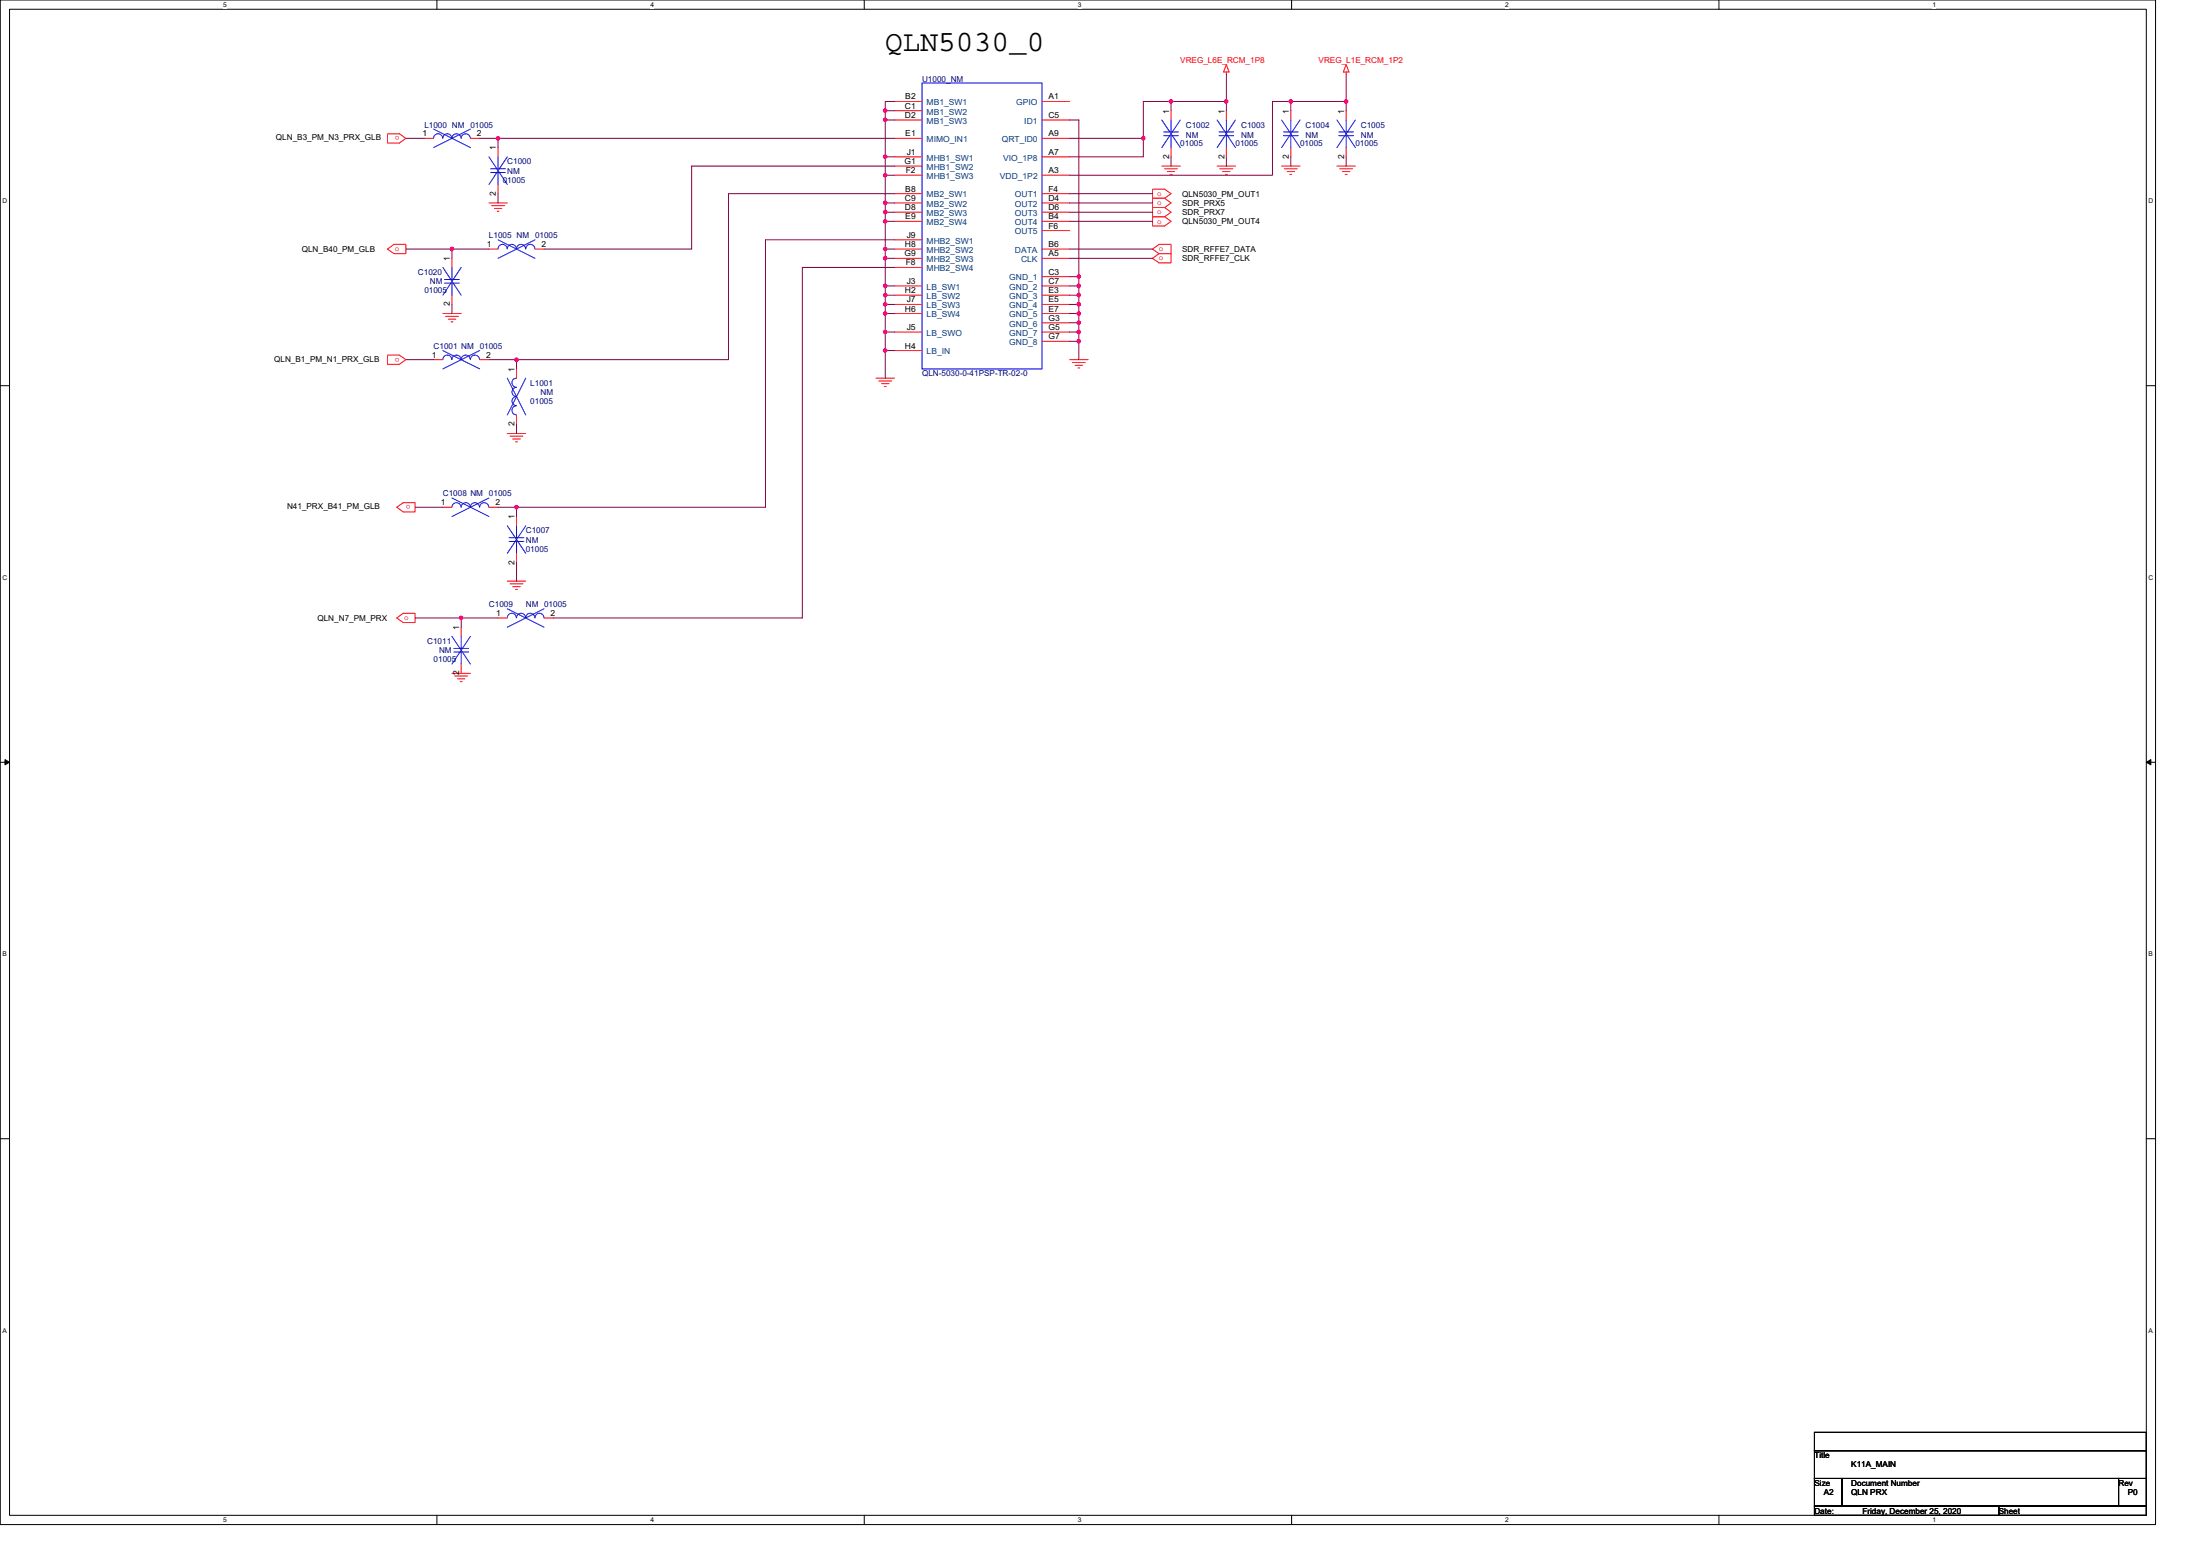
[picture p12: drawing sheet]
<svg xmlns="http://www.w3.org/2000/svg" width="297mm" height="210mm" viewBox="0 0 297 210" stroke-linecap="round" stroke-linejoin="round" font-family="sans-serif">
<path d="M0 0h291v205.7h-291zM1.3 1.2h288.5v203.3h-288.5z" fill="none" stroke="#000" stroke-width=".14"/>
<g fill="#fff">
<path d="M30.1 .1h.5v1h-.5z"/>
<path d="M30.1 204.6h.5v1h-.5z"/>
</g>
<path d="M59 0v1.2M59 204.5v1.2" fill="none" stroke="#000" stroke-width=".14"/>
<g fill="#fff">
<path d="M87.8 .1h.5v1h-.5z"/>
<path d="M87.8 204.6h.5v1h-.5z"/>
</g>
<path d="M116.7 0v1.2M116.7 204.5v1.2" fill="none" stroke="#000" stroke-width=".14"/>
<g fill="#fff">
<path d="M145.5 .1h.5v1h-.5z"/>
<path d="M145.5 204.6h.5v1h-.5z"/>
</g>
<path d="M174.4 0v1.2M174.4 204.5v1.2" fill="none" stroke="#000" stroke-width=".14"/>
<g fill="#fff">
<path d="M203.2 .1h.5v1h-.5z"/>
<path d="M203.2 204.6h.5v1h-.5z"/>
</g>
<path d="M232.1 0v1.2M232.1 204.5v1.2" fill="none" stroke="#000" stroke-width=".14"/>
<g fill="#fff">
<path d="M260.9 .1h.5v1h-.5z"/>
<path d="M260.9 204.6h.5v1h-.5z"/>
<path d="M.4 26.6h.6v1h-.6z"/>
<path d="M290.1 26.6h.6v1h-.6z"/>
<path d="M.4 77.4h.6v1h-.6z"/>
<path d="M290.1 77.4h.6v1h-.6z"/>
</g>
<path d="M0 52h1.3M289.8 52h1.2" fill="none" stroke="#000" stroke-width=".14"/>
<g fill="#fff">
<path d="M.4 128.3h.5v1h-.5z"/>
<path d="M290.1 128.3h.6v1h-.6z"/>
</g>
<path d="M0 102.9h1.3M289.8 102.9h1.2" fill="none" stroke="#000" stroke-width=".14"/>
<path d="M.7 102.5l.6 .4-.6 .3zM289.8 102.9l.6-.4v.7z" fill="#000" stroke="#000" stroke-width=".14"/>
<g fill="#fff">
<path d="M.4 179.1h.5v1h-.5z"/>
<path d="M290.1 179.1h.6v1h-.6z"/>
</g>
<path d="M0 153.7h1.3M289.8 153.7h1.2M245 199.5h3.7v3.7h-3.7zM245 193.3h44.8v2.5h-44.8zM245 195.8h44.8v3.7h-44.8zM248.7 199.5h37.3v3.7h-37.3zM286 199.5h3.8v3.7h-3.8zM245 203.2h24.9v1.3h-24.9zM269.9 203.2h19.9v1.3h-19.9z" fill="none" stroke="#000" stroke-width=".14"/>
<g fill="none" stroke="#f00" stroke-width=".14">
<path d="M52.3 18.1h1.6l.9 .6-.9 .6h-1.6zM57.3 18.7h1.2M63.5 18.7h1.3M67.2 19.9v1.3M120.8 13.7h3.7M120.8 14.9h3.7M120.8 16.2h3.7M120.8 18.7h3.7M140.7 18.7h3.7M140.7 16.2h3.7M140.7 13.7h3.7M158.1 14.9v1.3"/>
<path d="M158.1 19.9v1.3M165.6 8.7l.3 1h-.7zM165.6 9.7v.3M165.6 14.9v1.3M165.6 19.9v1.3M174.3 14.9v1.3M174.3 19.9v1.3M181.8 8.7l.3 1h-.7zM181.8 9.7v.3M181.8 14.9v1.3M181.8 19.9v1.3M52.3 33.6l.9-.6h1.6v1.2h-1.6z"/>
<path d="M61 34.9v1.2M61 39.8v1.3M66 33.6h1.2M66 27.4h2.5M66.4 27.7h1.7M66.8 28.1h1M67.1 28.5h.3M67.2 24.9v1.2M72.2 33.6h1.3M120.8 38.6h3.7M120.8 39.8h3.7M120.8 21.2h3.7"/>
<path d="M120.8 22.4h3.7M120.8 23.6h3.7M120.8 26.1h3.7M120.8 27.4h3.7M120.8 28.6h3.7M120.8 29.9h3.7M120.8 32.4h3.7M120.8 33.6h3.7M120.8 34.9h3.7M120.8 36.1h3.7M140.7 26.1h3.7M140.7 27.4h3.7"/>
<path d="M140.7 28.6h3.7M140.7 29.9h3.7M140.7 31.1h3.7M140.7 34.9h3.7M140.7 33.6h3.7M140.7 21.2h3.7M140.7 23.6h3.7M140.7 37.3h3.7M140.7 38.6h3.7M140.7 39.8h3.7M155.6 25.5h1.6l.9 .6-.9 .7h-1.6zM155.6 29.3h1.6l.9 .6-.9 .6h-1.6z"/>
<path d="M155.6 34.9l.9-.7h1.6v1.3h-1.6zM155.6 33.6l.9-.6h1.6v1.2h-1.6zM156.9 22.4h2.5M157.2 22.8h1.8M157.2 26.8h-1.6v1.2h1.6M157.2 28h-1.6v1.3h1.6M157.2 26.8l.9 .6-.9 .6M157.2 28l.9 .6-.9 .7M157.6 23.2h1M158 23.5h.2M164.3 22.4h2.5M164.7 22.8h1.8"/>
<path d="M165.1 23.2h1M165.5 23.5h.2M173 22.4h2.5M173.4 22.8h1.8M173.8 23.2h1M174.2 23.5h.2M180.5 22.4h2.5M180.9 22.8h1.7M181.2 23.2h1.1M181.6 23.5h.3M52.3 47.9h1.6l.9 .6-.9 .7h-1.6zM58.5 48.5h1.3"/>
<path d="M59.8 42.3h2.5M60.2 42.7h1.7M60.5 43.1h1M60.9 43.4h.2M64.8 48.5h1.2M68.5 58.5h2.5M68.9 58.9h1.7M69.2 59.2h1M69.6 59.6h.3M69.7 49.8v1.2M69.7 56v1.3M118.3 51h2.5"/>
<path d="M118.7 51.4h1.7M119 51.8h1M119.4 52.2h.3M120.8 41.1h3.7M120.8 42.3h3.7M120.8 47.3h3.7M120.8 44.8h3.7M140.7 41.1h3.7M140.7 42.3h3.7M140.7 43.6h3.7M140.7 44.8h3.7M140.7 46.1h3.7"/>
<path d="M144.4 48.5h2.5M144.8 48.9h1.7M145.2 49.3h1M145.5 49.7h.3M53.6 68.5l.8-.7h1.6v1.3h-1.6zM59.8 68.5h1.2M66 68.5h1.2M68.5 78.4h2.5M68.9 78.8h1.7M69.2 79.2h1M69.6 79.5h.3M69.7 69.7v1.3"/>
<path d="M69.7 74.7v1.2M53.6 83.4l.8-.6h1.6v1.2h-1.6zM61 90.9h2.5M61.4 91.2h1.7M61.8 91.6h1M62.1 92h.3M62.3 84.6v1.3M62.3 89.6v1.3M67.2 83.4h1.3M73.5 83.4h1.2"/>
</g>
<g fill="none" stroke="#00f" stroke-width=".14">
<path d="M58.5 17.4l5 2.5M58.5 18.6a.61 .61 0 0 1 .7-.5 .61 .61 0 0 1 .6 .5 .61 .61 0 0 1 .6-.5 .61 .61 0 0 1 .6 .5M61 18.6a.61 .61 0 0 1 .6-.5 .61 .61 0 0 1 .6 .5M62.3 18.6a.61 .61 0 0 1 .6-.5 .61 .61 0 0 1 .6 .5M63.5 17.4l-5 2.5M124.5 11.2h16.2v38.6h-16.2zM156.9 16.2l2.5 3.7M157.1 17.8h2M157.1 18.3h2M158.1 16.2v1.6M158.1 18.3v1.6M159.4 16.2l-2.5 3.7"/>
<path d="M164.3 16.2l2.5 3.7M164.6 17.8h2M164.6 18.3h2M165.6 16.2v1.6M165.6 18.3v1.6M166.8 16.2l-2.5 3.7M173 16.2l2.5 3.7M173.3 17.8h2M173.3 18.3h2M174.3 16.2v1.6M174.3 18.3v1.6M175.5 16.2l-2.5 3.7"/>
<path d="M180.5 16.2l2.5 3.7M180.8 17.8h1.9M180.8 18.3h1.9M181.8 16.2v1.6M181.8 18.3v1.6M183 16.2l-2.5 3.7M59.8 36.1l2.5 3.7M60 37.7h2M60 38.2h2M61 36.1v1.6M61 38.2v1.6M62.3 36.1l-2.5 3.7"/>
<path d="M66 21.2l2.5 3.7M66.2 22.8h2M66.2 23.3h2M67.2 21.2v1.6M67.2 23.3v1.6M67.2 32.4l5 2.5M68.5 21.2l-2.5 3.7M71 33.6a.62 .62 0 0 0-.7-.6 .62 .62 0 0 0-.6 .6 .62 .62 0 0 0-.6-.6 .62 .62 0 0 0-.6 .6 .61 .61 0 0 0-.6-.6 .61 .61 0 0 0-.7 .6M72.2 33.6a.61 .61 0 0 0-.6-.6 .61 .61 0 0 0-.6 .6M72.2 32.4l-5 2.5M59.8 47.3l5 2.5M59.8 48.5a.6 .6 0 0 1 .6-.6 .6 .6 0 0 1 .6 .6"/>
<path d="M61 48.5a.61 .61 0 0 1 .6-.6 .61 .61 0 0 1 .6 .6M62.3 48.5a.61 .61 0 0 1 .6-.6 .61 .61 0 0 1 .6 .6M63.5 48.5a.61 .61 0 0 1 .6-.6 .61 .61 0 0 1 .6 .6M64.8 47.3l-5 2.5M68.5 51l2.5 5M69.7 51a.61 .61 0 0 0-.6 .6 .61 .61 0 0 0 .6 .7M69.7 52.3a.61 .61 0 0 0-.6 .6 .61 .61 0 0 0 .6 .6M69.7 53.5a.6 .6 0 0 0-.6 .6 .6 .6 0 0 0 .6 .6 .63 .63 0 0 0-.6 .7 .63 .63 0 0 0 .6 .6M71 51l-2.5 5M61 67.2l5 2.5M62.2 68.4a.61 .61 0 0 0-.6-.6 .61 .61 0 0 0-.6 .6M63.5 68.4a.61 .61 0 0 0-.6-.6 .61 .61 0 0 0-.6 .6"/>
<path d="M64.7 68.4a.61 .61 0 0 0-.6-.6 .61 .61 0 0 0-.6 .6M66 68.4a.61 .61 0 0 0-.6-.6 .61 .61 0 0 0-.6 .6M66 67.2l-5 2.5M68.5 71l2.5 3.7M68.7 72.6h2M68.7 73.1h2M69.7 71v1.6M69.7 73.1v1.6M71 71l-2.5 3.7M61 85.9l2.5 3.7M61.3 87.5h2M61.3 88h2"/>
<path d="M62.3 85.9v1.6M62.3 88v1.6M63.5 85.9l-2.5 3.7M68.5 82.1l5 2.5M71 83.4a.62 .62 0 0 0-.7-.6 .62 .62 0 0 0-.6 .6 .61 .61 0 0 0-.6-.6 .61 .61 0 0 0-.6 .6M72.2 83.4a.61 .61 0 0 0-.6-.6 .61 .61 0 0 0-.6 .6M73.4 83.4a.6 .6 0 0 0-.6-.6 .6 .6 0 0 0-.6 .6M73.5 82.1l-5 2.5"/>
</g>
<g fill="none" stroke="#800040" stroke-width=".14">
<path d="M54.8 18.7h2.5M64.8 18.7h2.4M67.2 18.7v1.2M67.2 18.7h53.6M119.5 16.2v5M119.5 16.2h1.3M120.8 14.9h-1.3v1.3M120.8 13.7h-1.3v1.2M144.4 16.2h1.3v21.1M144.4 18.7h10M154.4 18.7v2.5h-10M158.1 13.7h7.5"/>
<path d="M158.1 13.7v1.2M158.1 13.7h-3.7v5M165.6 10v3.7M165.6 13.7v1.2M174.3 13.7h7.5M174.3 14.9v-1.2h-2.5v9.9h-27.4M181.8 10v3.7M181.8 13.7v1.2M54.8 33.6h6.2M61 33.6v1.3M61 33.6h5M67.2 26.1v1.3"/>
<path d="M119.5 28.6v1.3M119.5 21.2v2.4M119.5 34.9v3.7M119.5 28.6h1.3M119.5 33.6h1.3M119.5 21.2h1.3M119.5 34.9h1.3M120.8 36.1h-12.5v47.3h-33.6M120.8 26.1h-22.4v22.4h-28.7M120.8 23.6h-1.3v3.8M120.8 27.4h-1.3v1.2M120.8 29.9h-1.3v5"/>
<path d="M120.8 39.8h-1.3v1.3M120.8 32.4h-17.4v36.1h-33.7M120.8 38.6h-1.3v1.2M120.8 22.4h-27.4v11.2h-19.9M144.4 33.6h11.2M144.4 26.1h11.2M144.4 27.4h11.2M144.4 34.9h11.2M144.4 28.6h11.2M144.4 29.9h11.2M144.4 37.3h1.3M144.4 38.6h1.3"/>
<path d="M144.4 39.8h1.3M145.7 37.3v1.3M145.7 38.6v1.2M145.7 39.8v1.3M158.1 21.2v1.2M165.6 21.2v1.2M174.3 21.2v1.2M181.8 21.2v1.2M54.8 48.5h3.7M61 41.1v1.2M66 48.5h3.7M69.7 48.5v1.3"/>
<path d="M69.7 57.3v1.2M119.5 42.3v2.5M119.5 41.1v1.2M119.5 44.8v2.5M119.5 42.3h1.3M119.5 44.8h1.3M119.5 41.1h1.3M120.8 47.3h-1.3v3.7M144.4 41.1h1.3M144.4 42.3h1.3M144.4 43.6h1.3M144.4 44.8h1.3"/>
<path d="M144.4 46.1h1.3M145.7 41.1v1.2M145.7 42.3v1.3M145.7 43.6v1.2M145.7 44.8v1.3M145.7 46.1v2.4M56 68.5h3.8M67.2 68.5h2.5M69.7 75.9v2.5M69.7 68.5v1.2M56 83.4h11.2M62.3 83.4v1.2"/>
</g>
<g fill="#f0f" stroke="#f0f" stroke-width=".14">
<circle cx="181.7" cy="13.7" r=".24"/>
<circle cx="145.7" cy="39.8" r=".24"/>
<circle cx="145.7" cy="38.6" r=".24"/>
<circle cx="145.7" cy="42.3" r=".24"/>
<circle cx="145.7" cy="41.1" r=".24"/>
<circle cx="145.7" cy="43.5" r=".24"/>
<circle cx="145.7" cy="44.8" r=".24"/>
<circle cx="145.7" cy="46" r=".24"/>
<circle cx="62.3" cy="83.4" r=".24"/>
<circle cx="145.7" cy="37.3" r=".24"/>
<circle cx="154.4" cy="18.7" r=".24"/>
<circle cx="174.3" cy="13.7" r=".24"/>
<circle cx="165.6" cy="13.7" r=".24"/>
<circle cx="158.1" cy="13.7" r=".24"/>
<circle cx="119.5" cy="41.1" r=".24"/>
<circle cx="119.5" cy="16.2" r=".24"/>
<circle cx="119.5" cy="21.2" r=".24"/>
<circle cx="119.5" cy="23.6" r=".24"/>
<circle cx="119.5" cy="27.4" r=".24"/>
<circle cx="119.5" cy="28.6" r=".24"/>
<circle cx="119.5" cy="29.9" r=".24"/>
<circle cx="119.5" cy="33.6" r=".24"/>
<circle cx="67.2" cy="18.7" r=".24"/>
<circle cx="69.7" cy="68.4" r=".24"/>
<circle cx="69.7" cy="48.5" r=".24"/>
<circle cx="119.5" cy="42.3" r=".24"/>
<circle cx="119.5" cy="38.6" r=".24"/>
<circle cx="119.5" cy="39.8" r=".24"/>
<circle cx="119.5" cy="44.8" r=".24"/>
<circle cx="119.5" cy="47.3" r=".24"/>
<circle cx="61" cy="33.6" r=".24"/>
<circle cx="119.5" cy="34.8" r=".24"/>
<circle cx="119.5" cy="14.9" r=".24"/>
</g>
<text font-size="4" x="119.5" y="6.9">QLN5030_0</text>
<g font-size="1.1" fill="#000080">
<text x="124.5" y="11.1">U1000_NM</text>
<text x="57.3" y="17.2">L1000 NM</text>
<text x="63.5" y="17.2">01005</text>
<text x="160.1" y="17.2">C1002</text>
<text x="167.6" y="17.2">C1003</text>
<text x="176.3" y="17.2">C1004</text>
<text x="183.7" y="17.2">C1005</text>
<text x="68.5" y="22.2">C1000</text>
<text x="68.5" y="23.4">NM</text>
<text x="159.4" y="19.7">01005</text>
<text x="160.1" y="18.7">NM</text>
<text x="166.8" y="19.7">01005</text>
<text x="167.6" y="18.7">NM</text>
<text x="175.5" y="19.7">01005</text>
<text x="176.3" y="18.7">NM</text>
<text x="183" y="19.7">01005</text>
<text x="183.7" y="18.7">NM</text>
<text x="67.9" y="24.7">01005</text>
<text x="66" y="32.1">L1005 NM</text>
<text x="72.2" y="32.1">01005</text>
<text x="56.4" y="37.1">C1020</text>
<text x="57.3" y="39.6">01005</text>
<text x="58" y="38.4">NM</text>
<text x="58.5" y="47.1">C1001 NM</text>
<text x="64.8" y="47.1">01005</text>
<text x="71.6" y="52">L1001</text>
<text x="73" y="53.3">NM</text>
<text x="124.5" y="50.8">QLN-5030-0-41PSP-TR-02-0</text>
<text x="71.6" y="54.5">01005</text>
<text x="59.8" y="67">C1008 NM</text>
<text x="66" y="67">01005</text>
<text x="71" y="72">C1007</text>
<text x="71" y="73.2">NM</text>
<text x="71" y="74.4">01005</text>
<text x="66" y="81.9">C1009</text>
<text x="71" y="81.9">NM 01005</text>
<text x="57.7" y="86.9">C1011</text>
<text x="58.5" y="89.4">01005</text>
<text x="59.3" y="88.1">NM</text>
</g>
<g font-size="1.1" fill="#f00">
<text x="159.4" y="8.5">VREG_L6E_RCM_1P8</text>
<text x="178" y="8.5">VREG_L1E_RCM_1P2</text>
<text x="53.9" y="18.4" transform="rotate(180 53.9 18.4)">o</text>
<text x="156.2" y="26.4">o</text>
<text x="156.2" y="27.7">o</text>
<text x="156.2" y="28.9">o</text>
<text x="53.3" y="33.9">o</text>
<text x="156.2" y="30.2">o</text>
<text x="156.5" y="35.1">o</text>
<text x="156.5" y="33.9">o</text>
<text x="53.9" y="48.3" transform="rotate(180 53.9 48.3)">o</text>
<text x="55.4" y="68.2" transform="rotate(180 55.4 68.2)">o</text>
<text x="54.6" y="83.7">o</text>
</g>
<g font-size="1.1">
<text x="122.2" y="14.7">C1</text>
<text x="122.2" y="15.9">D2</text>
<text x="122.2" y="13.4">B2</text>
<text x="141.6" y="15.9">C5</text>
<text x="141.6" y="13.4">A1</text>
<text x="157.8" y="15.3" transform="rotate(-90 157.8 15.3)">1</text>
<text x="165.3" y="15.3" transform="rotate(-90 165.3 15.3)">1</text>
<text x="174" y="15.3" transform="rotate(-90 174 15.3)">1</text>
<text x="181.5" y="15.3" transform="rotate(-90 181.5 15.3)">1</text>
<text x="37.2" y="18.9">QLN_B3_PM_N3_PRX_GLB</text>
<text x="57" y="18.4">1</text>
<text x="64.4" y="18.4">2</text>
<text x="67" y="20.3" transform="rotate(-90 67 20.3)">1</text>
<text x="122.1" y="22.1">G1</text>
<text x="122.2" y="18.4">E1</text>
<text x="122.3" y="23.4">F2</text>
<text x="122.4" y="20.9">J1</text>
<text x="141.6" y="20.9">A7</text>
<text x="141.6" y="23.4">A3</text>
<text x="141.6" y="18.4">A9</text>
<text x="157.8" y="21.4" transform="rotate(-90 157.8 21.4)">2</text>
<text x="165.3" y="21.4" transform="rotate(-90 165.3 21.4)">2</text>
<text x="174" y="21.4" transform="rotate(-90 174 21.4)">2</text>
<text x="181.5" y="21.4" transform="rotate(-90 181.5 21.4)">2</text>
<text x="67" y="26.4" transform="rotate(-90 67 26.4)">2</text>
<text x="122.2" y="27.1">C9</text>
<text x="122.2" y="28.4">D8</text>
<text x="122.2" y="25.9">B8</text>
<text x="122.2" y="29.6">E9</text>
<text x="141.6" y="25.9">F4</text>
<text x="141.6" y="27.1">D4</text>
<text x="141.6" y="28.4">D6</text>
<text x="141.6" y="29.6">B4</text>
<text x="159.6" y="26.5">QLN5030_PM_OUT1</text>
<text x="159.6" y="27.8">SDR_PRX5</text>
<text x="159.6" y="29">SDR_PRX7</text>
<text x="40.7" y="34">QLN_B40_PM_GLB</text>
<text x="60.7" y="35.2" transform="rotate(-90 60.7 35.2)">1</text>
<text x="65.7" y="33.3">1</text>
<text x="73.1" y="33.3">2</text>
<text x="122.1" y="34.6">G9</text>
<text x="122.2" y="33.3">H8</text>
<text x="122.3" y="35.8">F8</text>
<text x="122.4" y="32.1">J9</text>
<text x="141.6" y="30.8">F6</text>
<text x="141.6" y="33.3">B6</text>
<text x="141.6" y="34.6">A5</text>
<text x="159.6" y="35.2">SDR_RFFE7_CLK</text>
<text x="159.6" y="34">SDR_RFFE7_DATA</text>
<text x="159.6" y="30.3">QLN5030_PM_OUT4</text>
<text x="60.7" y="41.3" transform="rotate(-90 60.7 41.3)">2</text>
<text x="122.2" y="39.6">H2</text>
<text x="122.4" y="38.3">J3</text>
<text x="122.4" y="40.8">J7</text>
<text x="141.6" y="37.1">C3</text>
<text x="141.6" y="38.3">C7</text>
<text x="141.6" y="39.6">E3</text>
<text x="141.6" y="40.8">E5</text>
<text x="122.2" y="42">H6</text>
<text x="122.2" y="47">H4</text>
<text x="122.4" y="44.5">J5</text>
<text x="141.6" y="42">E7</text>
<text x="141.6" y="43.3">G3</text>
<text x="141.6" y="44.5">G5</text>
<text x="141.6" y="45.8">G7</text>
<text x="37" y="48.8">QLN_B1_PM_N1_PRX_GLB</text>
<text x="58.3" y="48.3">1</text>
<text x="65.6" y="48.3">2</text>
<text x="69.5" y="50.2" transform="rotate(-90 69.5 50.2)">1</text>
<text x="69.5" y="57.5" transform="rotate(-90 69.5 57.5)">2</text>
<text x="38.8" y="68.7">N41_PRX_B41_PM_GLB</text>
<text x="59.5" y="68.2">1</text>
<text x="66.9" y="68.2">2</text>
<text x="69.5" y="70.1" transform="rotate(-90 69.5 70.1)">1</text>
<text x="69.5" y="76.2" transform="rotate(-90 69.5 76.2)">2</text>
<text x="42.9" y="83.8">QLN_N7_PM_PRX</text>
<text x="67" y="83.1">1</text>
<text x="74.3" y="83.1">2</text>
<text x="62" y="85" transform="rotate(-90 62 85)">1</text>
<text x="62" y="91.1" transform="rotate(-90 62 91.1)">2</text>
<text x="245" y="196.8">Title</text>
<text x="245" y="200.5">Size</text>
<text x="246.2" y="201.8">A2</text>
<text x="250" y="200.5">Document Number</text>
<text x="250" y="201.8">QLN PRX</text>
<text x="250" y="198">K11A_MAIN</text>
<text x="286" y="200.5">Rev</text>
<text x="287.3" y="201.8">P0</text>
<text x="245" y="204.3">Date:</text>
<text x="251.5" y="204.3">Friday, December 25, 2020</text>
<text x="269.9" y="204.3">Sheet</text>
</g>
<g font-size="1.1" fill="#004080">
<text x="125.1" y="14.2">MB1_SW1</text>
<text x="125.1" y="15.5">MB1_SW2</text>
<text x="125.1" y="16.7">MB1_SW3</text>
<text x="137.2" y="14.2">GPIO</text>
<text x="138.3" y="16.7">ID1</text>
<text x="125.1" y="21.7">MHB1_SW1</text>
<text x="125.1" y="22.9">MHB1_SW2</text>
<text x="125.1" y="19.2">MIMO_IN1</text>
<text x="135.3" y="19.2">QRT_ID0</text>
<text x="135.4" y="21.7">VIO_1P8</text>
<text x="125.1" y="24.2">MHB1_SW3</text>
<text x="125.1" y="26.6">MB2_SW1</text>
<text x="125.1" y="27.9">MB2_SW2</text>
<text x="125.1" y="29.1">MB2_SW3</text>
<text x="135" y="24.2">VDD_1P2</text>
<text x="137" y="26.6">OUT1</text>
<text x="137" y="27.9">OUT2</text>
<text x="137" y="29.1">OUT3</text>
<text x="125.1" y="30.4">MB2_SW4</text>
<text x="125.1" y="32.9">MHB2_SW1</text>
<text x="125.1" y="34.1">MHB2_SW2</text>
<text x="125.1" y="35.4">MHB2_SW3</text>
<text x="137" y="30.4">OUT4</text>
<text x="137" y="31.6">OUT5</text>
<text x="137" y="34.1">DATA</text>
<text x="137.9" y="35.4">CLK</text>
<text x="125.1" y="39.1">LB_SW1</text>
<text x="125.1" y="40.3">LB_SW2</text>
<text x="125.1" y="41.6">LB_SW3</text>
<text x="125.1" y="36.6">MHB2_SW4</text>
<text x="136.3" y="37.8">GND_1</text>
<text x="136.3" y="39.1">GND_2</text>
<text x="136.3" y="40.3">GND_3</text>
<text x="136.3" y="41.6">GND_4</text>
<text x="125.1" y="42.8">LB_SW4</text>
<text x="125.1" y="47.8">LB_IN</text>
<text x="125.1" y="45.3">LB_SWO</text>
<text x="136.3" y="42.8">GND_5</text>
<text x="136.3" y="44.1">GND_6</text>
<text x="136.3" y="45.3">GND_7</text>
<text x="136.3" y="46.6">GND_8</text>
</g>
<g font-size=".9">
<text x="30.1" y="1">5</text>
<text x="87.8" y="1">4</text>
<text x="145.5" y="1">3</text>
<text x="203.2" y="1">2</text>
<text x="260.9" y="1">1</text>
<text x=".4" y="27.5">D</text>
<text x="290.1" y="27.5">D</text>
<text x=".4" y="78.3">C</text>
<text x="290.1" y="78.3">C</text>
<text x=".4" y="129.1">B</text>
<text x="290.1" y="129.1">B</text>
<text x=".4" y="179.9">A</text>
<text x="290.1" y="179.9">A</text>
<text x="30.1" y="205.4">5</text>
<text x="87.8" y="205.4">4</text>
<text x="145.5" y="205.4">3</text>
<text x="203.2" y="205.4">2</text>
<text x="260.9" y="205.4">1</text>
</g>
</svg>
